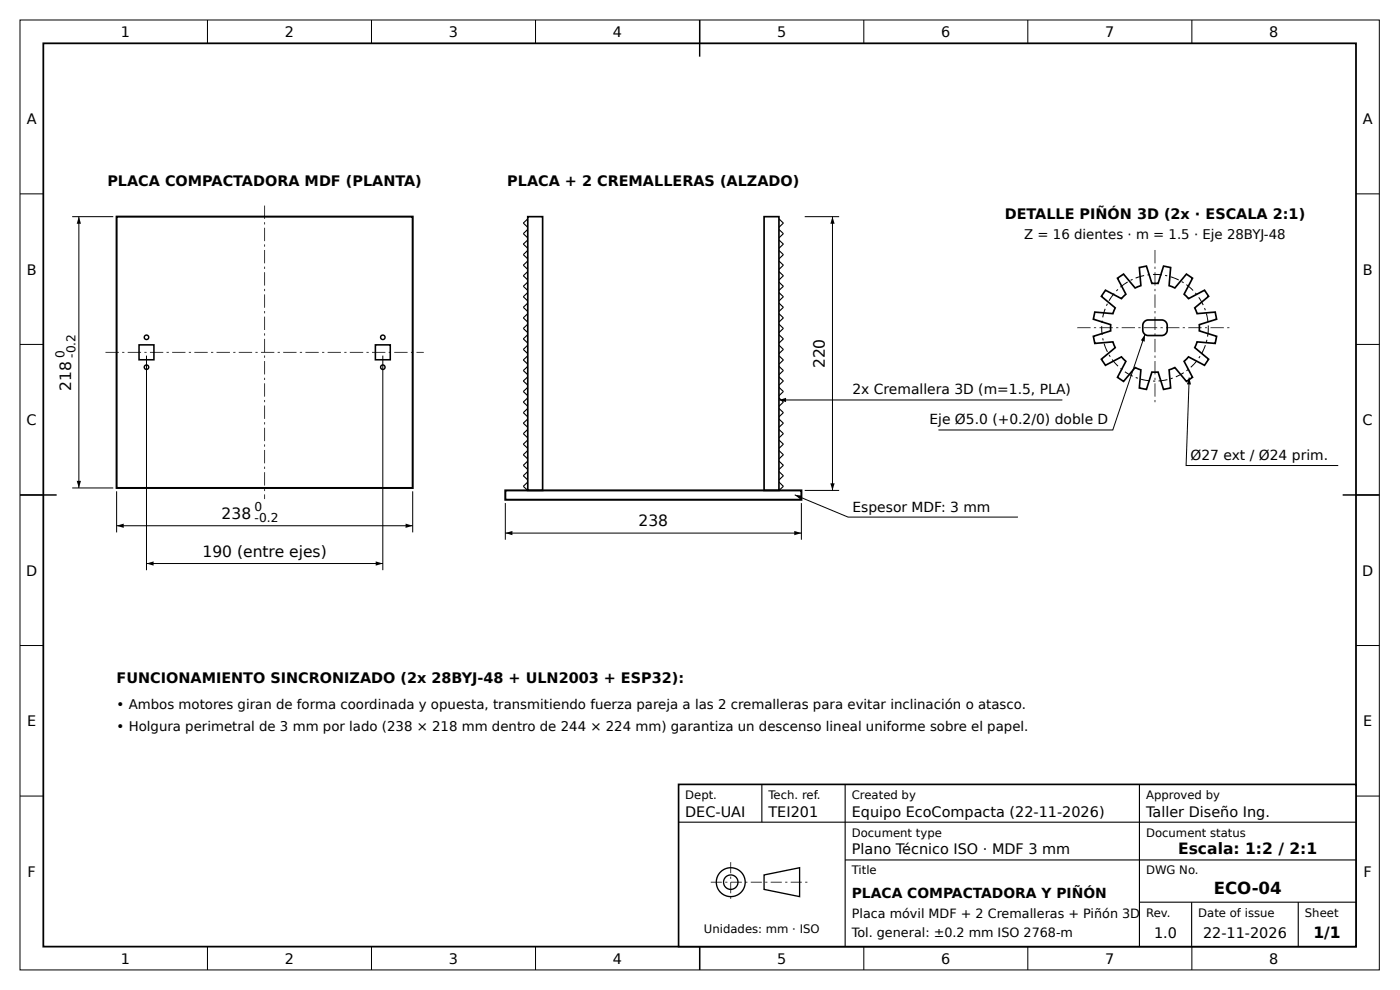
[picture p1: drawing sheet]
<svg xmlns="http://www.w3.org/2000/svg" width="420mm" height="297mm" viewBox="0 0 420 297" stroke-linecap="round" stroke-linejoin="round" font-family="sans-serif">
<g fill="none" stroke="#000" stroke-width=".3">
<path d="M6 6h408v285h-408zM62.3 6v7M111.5 6v7M160.7 6v7M210 6v7M259.3 6v7M308.5 6v7M357.7 6v7M6 58.2h7M407 58.2h7M6 103.3h7M407 103.3h7"/>
<path d="M6 148.5h7M407 148.5h7M6 193.7h7M407 193.7h7M6 238.8h7M407 238.8h7M62.3 284v7M111.5 284v7M160.7 284v7M210 284v7M259.3 284v7M308.5 284v7"/>
<path d="M357.7 284v7"/>
</g>
<path d="M13 13h394v271h-394z" fill="none" stroke="#000" stroke-width=".53"/>
<path d="M210 6v11M6 148.5h11M403 148.5h11M210 280v11" fill="none" stroke="#000" stroke-width=".43"/>
<path d="M203.7 235.3h203.3v48.7h-203.3z" fill="#fff"/>
<path d="M158.4 65h4.5v82.1h-4.5zM229.3 65h4.5v82.1h-4.5zM335.4 83.5l1.8-1.3 3.5 4.2 1.7-.7-.4-5.4 2.1-.5 1.6 5.2h1.9l1.6-5.2 2.2 .5-.5 5.4 1.7 .7 3.5-4.2 1.8 1.3-2.5 4.8 1.3 1.3 4.8-2.5 1.3 1.8-4.2 3.5 .7 1.7 5.4-.5 .5 2.2-5.2 1.6v1.9l5.2 1.6-.5 2.1-5.4-.4-.7 1.7 4.2 3.5-1.3 1.8-4.8-2.5-1.3 1.3 2.5 4.8-1.8 1.2-3.5-4.1-1.7 .7 .5 5.4-2.2 .4-1.6-5.2h-1.9l-1.6 5.2-2.1-.4 .4-5.4-1.7-.7-3.5 4.1-1.8-1.2 2.5-4.8-1.3-1.3-4.8 2.5-1.2-1.8 4.1-3.5-.7-1.7-5.4 .4-.4-2.1 5.2-1.6v-1.9l-5.2-1.6 .4-2.2 5.4 .5 .7-1.7-4.1-3.5 1.2-1.8 4.8 2.5 1.3-1.3zM343.5 96.5l1-.5h4.2a1.67 1.67 0 0 1 1.6 1.7v1.3a1.67 1.67 0 0 1-1.6 1.7h-4a1.67 1.67 0 0 1-1.7-1.7v-1.7zM203.7 235.3h203.3v48.7h-203.3z" fill="none" stroke="#000" stroke-width=".5"/>
<g fill="none" stroke="#000" stroke-width=".33">
<path d="M158.4 65.7l-1.3 1.2 1.3 1.3M158.4 68.8l-1.3 1.3 1.3 1.3M158.4 72l-1.3 1.2 1.3 1.3M158.4 75.1l-1.3 1.3 1.3 1.3M158.4 78.3l-1.3 1.3 1.3 1.2M233.8 65.7l1.3 1.2-1.3 1.3M233.8 68.8l1.3 1.3-1.3 1.3M233.8 72l1.3 1.2-1.3 1.3M233.8 75.1l1.3 1.3-1.3 1.3M233.8 78.3l1.3 1.3-1.3 1.2M158.4 81.5l-1.3 1.2 1.3 1.3M158.4 84.6l-1.3 1.3 1.3 1.2"/>
<path d="M158.4 87.8l-1.3 1.2 1.3 1.3M158.4 90.9l-1.3 1.3 1.3 1.3M158.4 94.1l-1.3 1.3 1.3 1.2M158.4 97.3l-1.3 1.2 1.3 1.3M233.8 81.5l1.3 1.2-1.3 1.3M233.8 84.6l1.3 1.3-1.3 1.2M233.8 87.8l1.3 1.2-1.3 1.3M233.8 90.9l1.3 1.3-1.3 1.3M233.8 94.1l1.3 1.3-1.3 1.2M233.8 97.3l1.3 1.2-1.3 1.3M158.4 100.4l-1.3 1.3 1.3 1.2M158.4 103.6l-1.3 1.2 1.3 1.3"/>
<path d="M158.4 106.7l-1.3 1.3 1.3 1.3M158.4 109.9l-1.3 1.3 1.3 1.2M158.4 113.1l-1.3 1.2 1.3 1.3M158.4 116.2l-1.3 1.3 1.3 1.2M158.4 119.4l-1.3 1.2 1.3 1.3M233.8 100.4l1.3 1.3-1.3 1.2M233.8 103.6l1.3 1.2-1.3 1.3M233.8 106.7l1.3 1.3-1.3 1.3M233.8 109.9l1.3 1.3-1.3 1.2M233.8 113.1l1.3 1.2-1.3 1.3M233.8 116.2l1.3 1.3-1.3 1.2M233.8 119.4l1.3 1.2-1.3 1.3"/>
<path d="M158.4 122.5l-1.3 1.3 1.3 1.3M158.4 125.7l-1.3 1.3 1.3 1.2M158.4 128.8l-1.3 1.3 1.3 1.3M158.4 132l-1.3 1.3 1.3 1.2M158.4 135.2l-1.3 1.2 1.3 1.3M158.4 138.3l-1.3 1.3 1.3 1.3M233.8 122.5l1.3 1.3-1.3 1.3M233.8 125.7l1.3 1.3-1.3 1.2M233.8 128.8l1.3 1.3-1.3 1.3M233.8 132l1.3 1.3-1.3 1.2M233.8 135.2l1.3 1.2-1.3 1.3M233.8 138.3l1.3 1.3-1.3 1.3"/>
<path d="M158.4 141.5l-1.3 1.2 1.3 1.3M158.4 144.6l-1.3 1.3 1.3 1.3M233.8 141.5l1.3 1.2-1.3 1.3M233.8 144.6l1.3 1.3-1.3 1.3M228.7 235.3v11.4M253.7 235.3v48.7M342 235.3v48.7M203.7 246.7h203.3M253.7 258h153.3M342 270.7h65M357.7 270.7v13.3M389.7 270.7v13.3"/>
</g>
<g fill="none" stroke="#000" stroke-width=".4">
<path d="M229.3 262.5l10.7-2.2v8.7l-10.7-2.2z"/>
<circle cx="219.3" cy="264.7" r="4.3"/>
<circle cx="219.3" cy="264.7" r="2.17"/>
</g>
<g fill="#000">
<path d="M23.7 65l.6 2.1h-1.3zM249.9 65l.6 2.1h-1.3zM343.7 100.3l-.1 2.3-1.2-.5zM356.9 113.3l.6 2.1h-1.3zM233.8 120l2.1-.6v1.2zM23 144.3h1.3l-.6 2.1zM35 157.7l2.1-.6v1.3zM121.7 157.1l2.2 .6-2.2 .7zM151.7 159.9l2.1-.6v1.3zM238.4 159.3l2.1 .6-2.1 .7zM238.5 148.5l2.2 .2-.4 1.2zM249.2 145h1.3l-.6 2.1z"/>
<path d="M44 169.1l2.1-.7v1.3zM112.8 168.4l2.1 .7-2.1 .6z"/>
<path d="M79.3 61.7h.3v4h-.3zM79.3 66.7h.3v.6h-.3zM79.3 68.3h.3v4h-.3zM79.3 73.3h.3v.7h-.3zM79.3 75h.3v4h-.3zM79.3 80h.3v.7h-.3zM79.3 81.7h.3v4h-.3zM79.3 86.7h.3v.6h-.3zM79.3 88.3h.3v4h-.3zM79.3 93.3h.3v.7h-.3zM79.3 95h.3v4h-.3zM79.3 100h.3v.7h-.3zM79.3 101.7h.3v4h-.3zM79.3 106.7h.3v.6h-.3zM79.3 108.3h.3v4h-.3zM79.3 113.3h.3v.7h-.3zM79.3 115h.3v4h-.3zM79.3 120h.3v.7h-.3zM79.3 121.7h.3v4h-.3zM79.3 126.7h.3v.6h-.3zM79.3 128.3h.3v4h-.3zM79.3 133.3h.3v.7h-.3zM79.3 135h.3v4h-.3zM79.3 140h.3v.7h-.3zM79.3 141.7h.3v4h-.3zM79.3 146.7h.3v.6h-.3zM79.3 148.3h.3v1.4h-.3z"/>
<path d="M346.5 75h.3v4h-.3zM346.5 80h.3v.7h-.3zM346.5 81.7h.3v4h-.3zM346.5 86.7h.3v.6h-.3zM346.5 88.3h.3v4h-.3zM346.5 93.3h.3v.7h-.3zM346.5 95h.3v4h-.3zM346.5 100h.3v.7h-.3zM346.5 101.7h.3v4h-.3zM346.5 106.7h.3v.6h-.3zM346.5 108.3h.3v4h-.3zM346.5 113.3h.3v.7h-.3zM346.5 115h.3v4h-.3zM346.5 120h.3v.7h-.3z"/>
<path d="M323.3 98.2h4v.2h-4zM328.3 98.2h.7v.2h-.7zM330 98.2h4v.2h-4zM335 98.2h.7v.2h-.7zM336.7 98.2h4v.2h-4zM341.7 98.2h.6v.2h-.6zM343.3 98.2h4v.2h-4zM348.3 98.2h.7v.2h-.7zM350 98.2h4v.2h-4zM355 98.2h.7v.2h-.7zM356.7 98.2h4v.2h-4zM361.7 98.2h.6v.2h-.6zM363.3 98.2h4v.2h-4zM368.3 98.2h.7v.2h-.7z"/>
<path d="M31.7 105.6h4v.2h-4zM36.7 105.6h.6v.2h-.6zM38.3 105.6h4v.2h-4zM43.3 105.6h.7v.2h-.7zM45 105.6h4v.2h-4zM50 105.6h.7v.2h-.7zM51.7 105.6h4v.2h-4zM56.7 105.6h.6v.2h-.6zM58.3 105.6h4v.2h-4zM63.3 105.6h.7v.2h-.7zM65 105.6h4v.2h-4zM70 105.6h.7v.2h-.7zM71.7 105.6h4v.2h-4zM76.7 105.6h.6v.2h-.6zM78.3 105.6h4v.2h-4zM83.3 105.6h.7v.2h-.7zM85 105.6h4v.2h-4zM90 105.6h.7v.2h-.7zM91.7 105.6h4v.2h-4zM96.7 105.6h.6v.2h-.6zM98.3 105.6h4v.2h-4zM103.3 105.6h.7v.2h-.7zM105 105.6h4v.2h-4zM110 105.6h.7v.2h-.7zM111.7 105.6h4v.2h-4zM116.7 105.6h.6v.2h-.6zM118.3 105.6h4v.2h-4zM123.3 105.6h.7v.2h-.7zM125 105.6h2.2v.2h-2.2z"/>
<path d="M362.1 101.9l.3 .1-.2 .6h-.3zM361.6 103.5l.3 .1-1.1 2.5-.2-.2zM360.1 106.8l.2 .2-.4 .5-.2-.2zM359.1 108.1l.2 .2-1.8 2-.2-.2zM356 111.1l.5-.4 .2 .3-.5 .4zM352.9 112.9l2.3-1.2 .2 .2-2.4 1.3zM351.3 113.5l.6-.2 .1 .3-.6 .2zM347.7 114.1l2.6-.4 .1 .3-2.7 .4zM346.1 114.2h.7v.3h-.7zM342.5 113.6l2.6 .5v.3l-2.7-.5zM340.9 113.1l.7 .2-.1 .3-.7-.2zM337.7 111.4l2.3 1.3-.1 .3-2.3-1.3zM336.4 110.4l.5 .4-.2 .3-.5-.5zM333.7 107.9l.2-.1 1.8 2-.2 .2zM332.8 106.5l.2-.1 .4 .5-.3 .2zM331.2 103.1h.3l1 2.4-.2 .1zM330.8 101.5h.3l.2 .6-.3 .1zM330.5 97.9h.3l.2 2.6h-.3zM330.7 96.2h.3l-.1 .7h-.3zM331.6 92.6l.3 .1-.8 2.5h-.3zM332.2 91.1l.3 .1-.3 .6-.2-.1zM334.3 88l.2 .1-1.5 2.2-.3-.1zM335.3 86.9l.1-.2 .2 .2-.4 .5-.2-.2zM336.2 86l2.2-1.5 .1 .2-2.1 1.6zM339.3 84l.6-.3 .1 .3-.6 .2zM340.8 83.3l2.6-.8v.3l-2.5 .8zM344.4 82.3h.7v.3h-.7zM346.1 82.2l2.6 .1v.3l-2.6-.1zM349.7 82.5l.7 .1-.1 .3-.6-.1zM351.4 82.9l2.5 1-.2 .2-2.4-.9zM354.8 84.4l.5 .3-.1 .3-.6-.4zM356.2 85.3l2 1.7-.2 .2-2-1.7zM358.7 88l.2-.2 .4 .5-.2 .2zM359.7 89.3l.2-.2 1.4 2.4-.3 .1zM361.4 92.5l.3-.1 .2 .6-.3 .1zM361.9 94.1l.3-.1 .5 2.6-.3 .1zM362.5 97.7l.3-.1v.7h-.3zM362.5 98.3h.3l-.2 2.7h-.3z"/>
<path d="M219.2 258.7h.2v3.3h-.2zM219.2 263h.2v.7h-.2zM219.2 264.7h.2v3.3h-.2zM219.2 269h.2v.7h-.2z"/>
<path d="M213.3 264.5h3.4v.3h-3.4zM217.7 264.5h.6v.3h-.6zM219.3 264.5h3.4v.3h-3.4zM223.7 264.5h.6v.3h-.6zM225.3 264.5h3.4v.3h-3.4zM229.7 264.5h.6v.3h-.6zM231.3 264.5h3.4v.3h-3.4zM235.7 264.5h.6v.3h-.6zM237.3 264.5h3.4v.3h-3.4zM241.7 264.5h.6v.3h-.6z"/>
</g>
<path d="M35 65h88.9v81.4h-88.9zM151.7 147.1h88.8v2.8h-88.8z" fill="none" stroke="#000" stroke-width=".6"/>
<path d="M41.7 103.5h4.5v4.4h-4.5zM112.7 103.5h4.4v4.4h-4.4z" fill="none" stroke="#000" stroke-width=".47"/>
<g fill="none" stroke="#000" stroke-width=".43">
<circle cx="44" cy="110.2" r=".67"/>
<circle cx="44" cy="101.2" r=".67"/>
<circle cx="114.9" cy="110.2" r=".67"/>
<circle cx="114.9" cy="101.2" r=".67"/>
</g>
<g fill="none" stroke="#000" stroke-width=".3">
<path d="M21.7 65h12.3M23.7 65v81.4M241.5 65h10.4M249.9 65v82.1M44 106.7v64.4M114.9 106.7v64.4M233.8 120h85.1M343.7 100.3l-9.7 28.7h-52.3M356.9 113.3l-.9 26.4h45.7M21.7 146.4h12.3M35 147.4v12.3M35 157.7h88.9"/>
<path d="M123.9 147.4v12.3M151.7 150.9v11M151.7 159.9h88.8M238.5 148.5l16 6.6h51M240.5 150.9v11M241.5 147.1h10.4M44 169.1h70.9"/>
</g>
<text font-size="5" x="364.3" y="268.3">ECO-04</text>
<g font-size="4.7">
<text x="247.5" y="110.5" transform="rotate(-90 247.5 110.5)">220</text>
<text x="21.3" y="117.3" transform="rotate(-90 21.3 117.3)">218</text>
<text x="66.5" y="155.7">238</text>
<text x="191.6" y="157.9">238</text>
<text x="60.8" y="167.1">190 (entre ejes)</text>
<text x="353.6" y="256.3">Escala: 1:2 / 2:1</text>
<text x="394.2" y="281.3">1/1</text>
</g>
<g font-size="4.3">
<text x="36.3" y="11">1</text>
<text x="85.5" y="11">2</text>
<text x="134.8" y="11">3</text>
<text x="184" y="11">4</text>
<text x="233.2" y="11">5</text>
<text x="282.5" y="11">6</text>
<text x="331.7" y="11">7</text>
<text x="381" y="11">8</text>
<text x="8" y="37.3">A</text>
<text x="409" y="37.3">A</text>
<text x="32.2" y="55.7">PLACA COMPACTADORA MDF (PLANTA)</text>
<text x="152.2" y="55.7">PLACA + 2 CREMALLERAS (ALZADO)</text>
<text x="301.6" y="65.7">DETALLE PIÑÓN 3D (2x · ESCALA 2:1)</text>
<text x="8" y="82.4">B</text>
<text x="409" y="82.4">B</text>
<text x="8" y="127.6">C</text>
<text x="409" y="127.6">C</text>
<text x="7.8" y="172.7">D</text>
<text x="408.8" y="172.7">D</text>
<text x="35" y="205">FUNCIONAMIENTO SINCRONIZADO (2x 28BYJ-48 + ULN2003 + ESP32):</text>
<text x="8.1" y="217.9">E</text>
<text x="409.1" y="217.9">E</text>
<text x="205.7" y="245">DEC-UAI</text>
<text x="230.7" y="245">TEI201</text>
<text x="255.7" y="245">Equipo EcoCompacta (22-11-2026)</text>
<text x="344" y="245">Taller Diseño Ing.</text>
<text x="255.7" y="256.3">Plano Técnico ISO · MDF 3 mm</text>
<text x="8.3" y="263.1">F</text>
<text x="409.2" y="263.1">F</text>
<text x="346.4" y="281.3">1.0</text>
<text x="361.1" y="281.3">22-11-2026</text>
<text x="36.3" y="289.3">1</text>
<text x="85.5" y="289.3">2</text>
<text x="134.8" y="289.3">3</text>
<text x="184" y="289.3">4</text>
<text x="233.2" y="289.3">5</text>
<text x="282.5" y="289.3">6</text>
<text x="331.7" y="289.3">7</text>
<text x="381" y="289.3">8</text>
</g>
<g font-size="4.2">
<text x="255.9" y="118.3">2x Cremallera 3D (m=1.5, PLA)</text>
<text x="279" y="127.3">Eje Ø5.0 (+0.2/0) doble D</text>
<text x="357.3" y="138">Ø27 ext / Ø24 prim.</text>
<text x="255.9" y="153.5">Espesor MDF: 3 mm</text>
<text x="255.7" y="269.3">PLACA COMPACTADORA Y PIÑÓN</text>
</g>
<g font-size="4">
<text x="307.4" y="71.7">Z = 16 dientes · m = 1.5 · Eje 28BYJ-48</text>
<text x="35" y="212.7">• Ambos motores giran de forma coordinada y opuesta, transmitiendo fuerza pareja a las 2 cremalleras para evitar inclinación o atasco.</text>
<text x="35" y="219.3">• Holgura perimetral de 3 mm por lado (238 × 218 mm dentro de 244 × 224 mm) garantiza un descenso lineal uniforme sobre el papel.</text>
</g>
<g font-size="3.8">
<text x="255.7" y="275.3">Placa móvil MDF + 2 Cremalleras + Piñón 3D</text>
<text x="255.7" y="281">Tol. general: ±0.2 mm ISO 2768-m</text>
</g>
<g font-size="3.7">
<text x="19.3" y="107.4" transform="rotate(-90 19.3 107.4)">0</text>
<text x="22.7" y="107.4" transform="rotate(-90 22.7 107.4)">-0.2</text>
<text x="76.4" y="153.4">0</text>
<text x="76.4" y="156.7">-0.2</text>
</g>
<g font-size="3.5">
<text x="205.7" y="239.7">Dept.</text>
<text x="230.7" y="239.7">Tech. ref.</text>
<text x="255.7" y="239.7">Created by</text>
<text x="344" y="239.7">Approved by</text>
<text x="255.7" y="251">Document type</text>
<text x="344" y="251">Document status</text>
<text x="255.7" y="262.3">Title</text>
<text x="344" y="262.3">DWG No.</text>
<text x="344" y="275">Rev.</text>
<text x="359.7" y="275">Date of issue</text>
<text x="391.7" y="275">Sheet</text>
<text x="211.3" y="280">Unidades: mm · ISO</text>
</g>
</svg>
